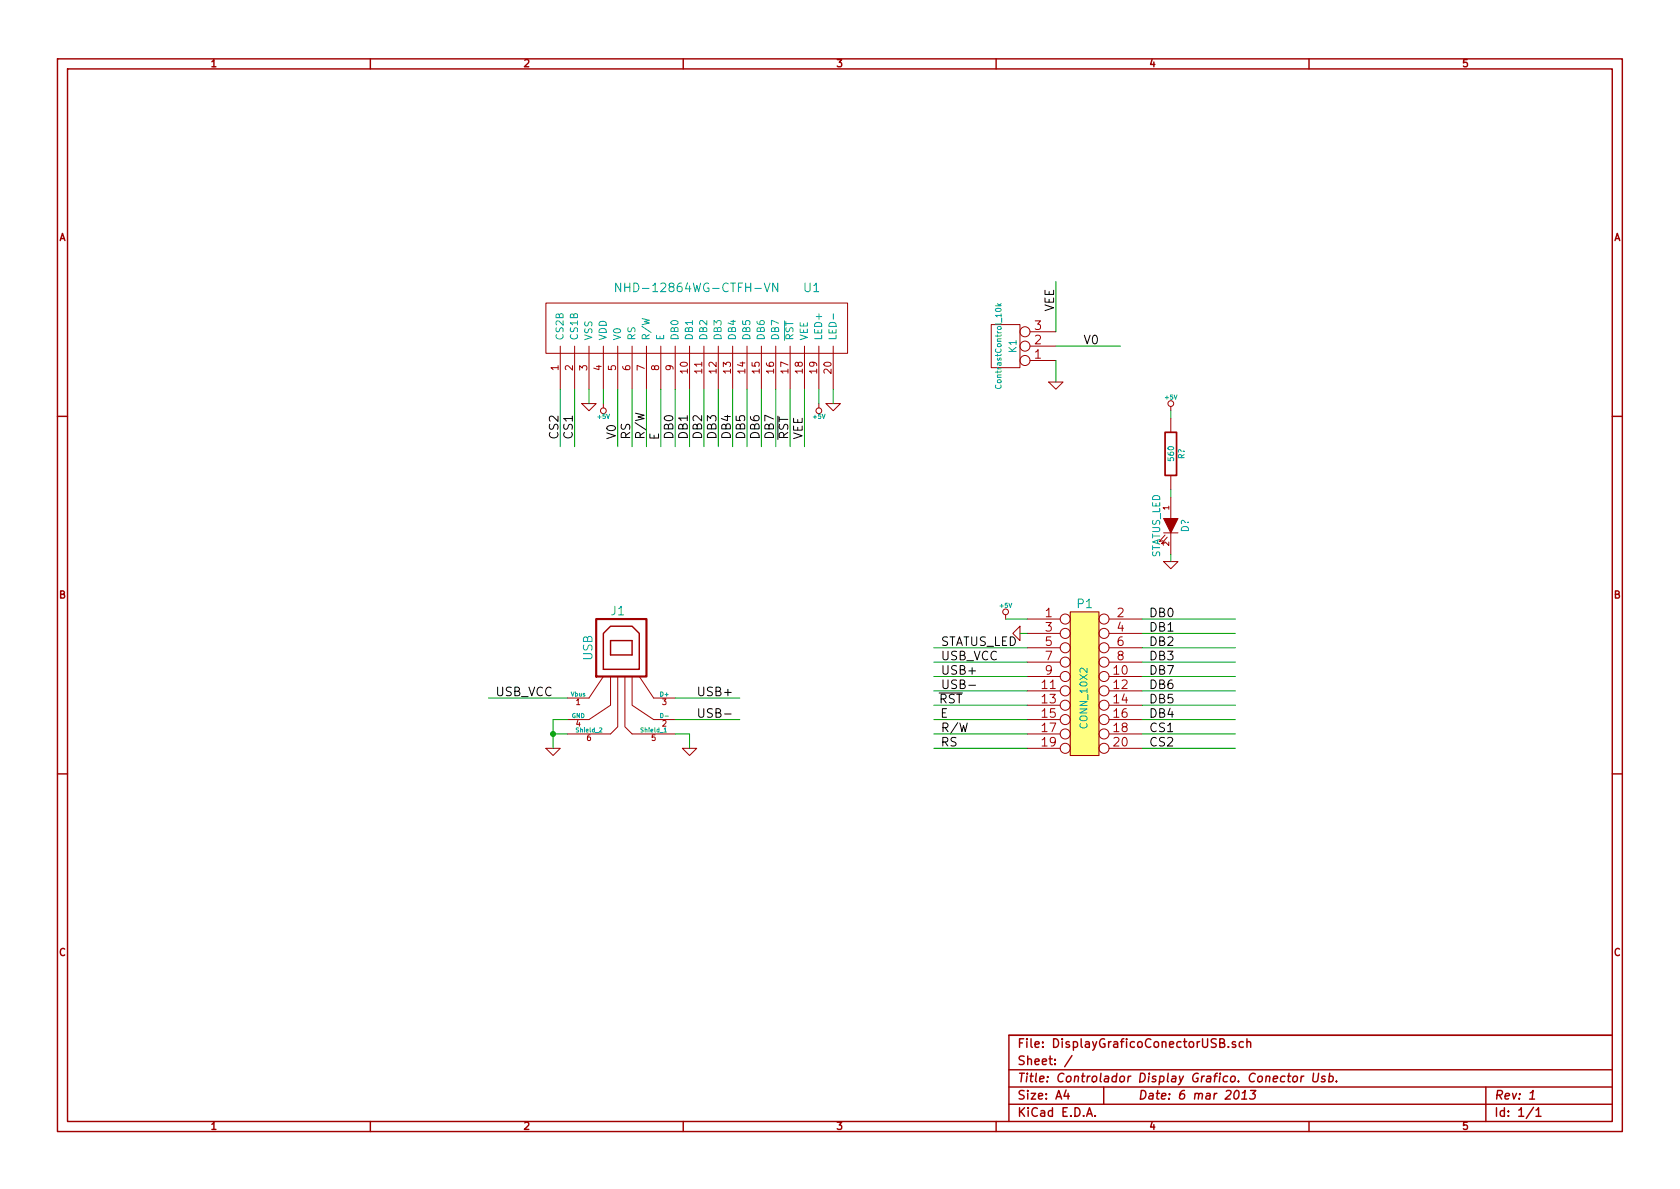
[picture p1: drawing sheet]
<svg xmlns="http://www.w3.org/2000/svg" width="297mm" height="210mm" viewBox="0 0 297 210" stroke-linecap="round" stroke-linejoin="round" font-family="sans-serif">
<g fill="none" stroke="#a00000" stroke-width=".25">
<path d="M10.2 10.4h276.6v189.7h-276.6zM11.9 12.2h273.2v186.1h-273.2zM65.5 10.4v1.8M120.8 10.4v1.8M176.1 10.4v1.8M231.4 10.4v1.8M10.2 73.6h1.7M285.1 73.6h1.7M107.9 113.3v2.5zM107.9 113.3h3.9zM107.9 115.8h3.9zM107.9 110.7h3.9l1.2 1.3v6.4h-6.3v-6.4z"/>
<path d="M111.8 113.3v2.5zM10.2 136.8h1.7M285.1 136.8h1.7M65.5 198.3v1.8M120.8 198.3v1.8M176.1 198.3v1.8M178.4 189.2h106.7M178.4 195.3h106.7M178.4 192.2h106.7M188.5 192.8l-.4 1h1M188.8 193.3v1.1M189.5 186.7l-1.3 1.9"/>
<path d="M192.1 197.4l.5-1.5 .5 1.5M192.3 197h.7M193.6 197.3v.1M195.1 192.2v3.1M215.7 184.4l.6-.1 .2-.2-.2-.3-.6-.1v1.5h.6l.3-.3a.41 .41 0 0 0-.4-.5M217.2 185.1v.1M218.4 193l.4-.2a.88 .88 0 0 1-.3 1.6l-.3-.3a1.19 1.19 0 0 1 .2-1.1zM218.4 184.3l-.3-.1-.2 .2v.2l.5 .2v.3h-.5M219.5 194.4h.9M219.7 193.3l.5-.5-.2 1.6M219.8 184.3a.48 .48 0 0 0-.6 0v.8l.2 .1 .4-.1M220.5 184.3a.36 .36 0 0 1 .6 .1v.8"/>
<path d="M220.5 183.7v1.5M221.1 192.8h.9l-.5 .6 .3 .1 .1 .2v.4l-.3 .3-.7-.2M227.2 190.4l-.1-.1a.52 .52 0 0 0-.7 .3v.6l.3 .1 .4-.1M227.7 190.3h.5M227.9 189.8l-.1 1.3 .3 .2M228.7 190.4l.3-.1 .4 .1v.6l-.4 .3-.4-.1zM230.1 190.3l-.1 1M230.5 190.3l-.3 .1-.2 .2M231.4 198.3v1.8M232.3 189.8l-.2 1.2 .3 .3h.3l.3-.3 .1-1.2M234.3 190.4l-.3-.1-.3 .3 .2 .2 .3 .1 .1 .2-.2 .2-.5-.1M235 190.4l.5-.1 .2 .3-.1 .6-.2 .1-.5-.1"/>
<path d="M235.1 189.8l-.2 1.5M236.3 191.2v.1M262.7 192.2v6.1M270.4 194.4h.9M270.6 193.3l.5-.5-.2 1.6M271.1 195.8l-1.3 2M271.6 196.3l.4-.4v1.5M271.6 197.4h.9M285.1 183.1h-106.7v15.2"/>
</g>
<g fill="none" stroke="#a00000" stroke-width=".18">
<path d="M96.5 53.6h53.4v8.9h-53.4zM175.3 57.4h5v7.6h-5zM182.1 58.7h4.6M99.1 61.2v7.6M101.6 61.2v7.6M102.9 71.4h2.5l-1.3 1.2zM104.1 61.2v7.6M106.7 71.4v.7M106.7 61.2v7.6M109.2 61.2v7.6M111.8 61.2v7.6M114.3 61.2v7.6"/>
<path d="M116.8 61.2v7.6M119.4 61.2v7.6M121.9 61.2v7.6M124.5 61.2v7.6M127 61.2v7.6M129.5 61.2v7.6M132.1 61.2v7.6M134.6 61.2v7.6M137.2 61.2v7.6M139.7 61.2v7.6M142.2 61.2v7.6M144.8 71.4v.7"/>
<path d="M144.8 61.2v7.6M146 71.4h2.6l-1.3 1.2zM147.3 61.2v7.6M182.1 63.7h4.6M182.1 61.2h4.6M185.4 67.6h2.6l-1.3 1.2zM207 71.9v.7M207 73.9v2.5M205.7 99.3h2.6l-1.3 1.3zM205.7 94.2h2.6M206.4 95l-1 1.1 .6-.1M207 84.1v2.5"/>
<path d="M207 87.9v3.8M207 94.2v3.8M106.7 119.6l-2.6 3.8h-3.8M107.9 113.3h.1M107.9 119.6v5.1l-3.8 2.5h-3.8M109.2 119.6v8.9l-1.3 1.3h-7.6M110.5 119.6v8.9l1.3 1.3h7.6M111.8 119.6v5.1l3.8 2.5h3.8M113 119.6l2.6 3.8h3.8M177.8 108.7v.8M179.1 112l1.2-1.3v2.6zM181.6 109.5h5.9"/>
<path d="M181.6 112h5.9M181.6 114.5h5.9M181.6 117.1h5.9M181.6 119.6h5.9M189.2 108.2h5.1v25.4h-5.1zM196.1 109.5h5.8M196.1 112h5.8M196.1 114.5h5.8M196.1 117.1h5.8M196.1 119.6h5.8M96.5 132.3h2.6l-1.3 1.3zM120.6 132.3h2.6l-1.3 1.3z"/>
<path d="M181.6 127.2h5.9M181.6 129.8h5.9M181.6 132.3h5.9M181.6 122.2h5.9M181.6 124.7h5.9M196.1 127.2h5.8M196.1 129.8h5.8M196.1 132.3h5.8M196.1 122.2h5.8M196.1 124.7h5.8"/>
<circle cx="181.2" cy="58.7" r=".89"/>
<circle cx="106.7" cy="72.6" r=".51"/>
<circle cx="144.8" cy="72.6" r=".51"/>
<circle cx="181.2" cy="61.2" r=".89"/>
<circle cx="181.2" cy="63.7" r=".89"/>
<circle cx="207" cy="71.4" r=".51"/>
<circle cx="177.8" cy="108.2" r=".51"/>
<circle cx="188.3" cy="112" r=".89"/>
<circle cx="188.3" cy="117.1" r=".89"/>
<circle cx="188.3" cy="114.5" r=".89"/>
<circle cx="188.3" cy="109.5" r=".89"/>
<circle cx="188.3" cy="119.6" r=".89"/>
<circle cx="195.2" cy="114.5" r=".89"/>
<circle cx="195.2" cy="119.6" r=".89"/>
<circle cx="195.2" cy="112" r=".89"/>
<circle cx="195.2" cy="117.1" r=".89"/>
<circle cx="195.2" cy="109.5" r=".89"/>
<circle cx="188.3" cy="132.3" r=".89"/>
<circle cx="188.3" cy="129.8" r=".89"/>
<circle cx="188.3" cy="127.2" r=".89"/>
<circle cx="188.3" cy="122.2" r=".89"/>
<circle cx="188.3" cy="124.7" r=".89"/>
<circle cx="195.2" cy="129.8" r=".89"/>
<circle cx="195.2" cy="132.3" r=".89"/>
<circle cx="195.2" cy="127.2" r=".89"/>
<circle cx="195.2" cy="124.7" r=".89"/>
<circle cx="195.2" cy="122.2" r=".89"/>
</g>
<path d="M105.4 109.5h8.9v10.1h-8.9z" fill="none" stroke="#a00000" stroke-width=".38"/>
<path d="M109.8 50.1v1.5l-.9-1.5v1.5M137.5 50.1v1.5l-.9-1.5v1.5M138.7 56.7v3.5M147.3 55.5v1M176 54.1h1M176 54.7a.62 .62 0 0 1 1 .2 .59 .59 0 0 1-1-.1zM176.4 53.7l.3 .4M177 53.7l-.4 .3M176.1 68.1a.47 .47 0 0 0 .3 .6 .47 .47 0 0 0 .6-.4l-.1-.2M106 128.8l.3-.1 .1 .2-.5 .6h.5M117.4 129.5h.5" fill="none" stroke="#00a0a0" stroke-width=".18"/>
<path d="M137.5 73.6v4.1M128.1 126.3h1.2M166 122.5h4.2M171.3 121.2h1.2" fill="none" stroke="#000" stroke-width=".18"/>
<path d="M189.2 108.2h5.1v25.4h-5.1z" fill="#ffff80" stroke="#ffff80" stroke-width=".25"/>
<path d="M206 76.4h2v7.7h-2z" fill="none" stroke="#a00000" stroke-width=".3"/>
<g fill="none" stroke="#00a000" stroke-width=".18">
<path d="M186.7 49.8v8.9M99.1 68.8v10.2M101.6 68.8v10.2M104.1 68.8v2.6M106.7 68.8v2.6M109.2 68.8v10.2M111.8 68.8v10.2M114.3 68.8v10.2M116.8 68.8v10.2M119.4 68.8v10.2M121.9 68.8v10.2M124.5 68.8v10.2"/>
<path d="M127 68.8v10.2M129.5 68.8v10.2M132.1 68.8v10.2M134.6 68.8v10.2M137.2 68.8v10.2M139.7 68.8v10.2M142.2 68.8v10.2M144.8 68.8v2.6M147.3 68.8v2.6M186.7 63.7v3.9M186.7 61.2h11.4M207 72.6v1.3"/>
<path d="M207 86.6v1.3M207 98v1.3M165.1 119.6h16.5M165.1 117.1h16.5M165.1 114.5h16.5M177.8 109.5h3.8M180.3 112h1.3M201.9 109.5h16.5M201.9 119.6h16.5M201.9 117.1h16.5M201.9 114.5h16.5M201.9 112h16.5"/>
<path d="M86.4 123.4h13.9M97.8 129.8h2.5M100.3 127.2h-2.5v5.1M119.4 129.8h2.5v2.5M119.4 127.2h11.4M119.4 123.4h11.4M165.1 129.8h16.5M165.1 127.2h16.5M165.1 122.2h16.5M165.1 124.7h16.5M165.1 132.3h16.5M201.9 129.8h16.5"/>
<path d="M201.9 127.2h16.5M201.9 122.2h16.5M201.9 124.7h16.5M201.9 132.3h16.5"/>
</g>
<circle cx="97.8" cy="129.8" r=".41" fill="#00a000" stroke="#00a000" stroke-width=".25"/>
<path d="M205.7 91.7h2.6l-1.3 2.5z" fill="#a00000" stroke="#a00000" stroke-width=".18"/>
<g font-size="2.1" fill="#00a0a0">
<text x="110.7" y="51.7">NHD-12864WG-CTFH-VN</text>
<text x="142.2" y="51.7">U1</text>
<text x="190.5" y="107.6">P1</text>
<text x="108.1" y="108.9">J1</text>
<text x="104.8" y="116.8" transform="rotate(-90 104.8 116.8)">USB</text>
</g>
<g font-size="2.1" fill="#a00000">
<text x="182.9" y="58.4">3</text>
<text x="182.9" y="63.5">1</text>
<text x="182.9" y="61">2</text>
<text x="184.8" y="109.2">1</text>
<text x="184.8" y="111.8">3</text>
<text x="197.5" y="109.2">2</text>
<text x="197.5" y="111.8">4</text>
<text x="184.8" y="114.3">5</text>
<text x="184.8" y="116.8">7</text>
<text x="184.8" y="119.4">9</text>
<text x="197" y="119.4">10</text>
<text x="197.5" y="114.3">6</text>
<text x="197.5" y="116.8">8</text>
<text x="184.3" y="121.9">11</text>
<text x="184.3" y="124.5">13</text>
<text x="197" y="121.9">12</text>
<text x="197" y="124.5">14</text>
<text x="184.3" y="127">15</text>
<text x="184.3" y="129.5">17</text>
<text x="197" y="127">16</text>
<text x="197" y="129.5">18</text>
<text x="184.3" y="132.1">19</text>
<text x="197" y="132.1">20</text>
<text x="179.9" y="185.4">File: DisplayGraficoConectorUSB.sch</text>
<text x="179.9" y="191.5">Title: Controlador Display Grafico. Conector Usb.</text>
<text x="179.9" y="188.4">Sheet: /</text>
<text x="179.9" y="197.6">KiCad E.D.A.</text>
<text x="179.9" y="194.5">Size: A4</text>
<text x="201.2" y="194.5">Date: 6 mar 2013</text>
<text x="264.2" y="194.5">Rev: 1</text>
<text x="264.2" y="197.6">Id: 1/1</text>
</g>
<g font-size="2.1">
<text x="186.4" y="55.3" transform="rotate(-90 186.4 55.3)">VEE</text>
<text x="191.7" y="61">V0</text>
<text x="98.8" y="77.7" transform="rotate(-90 98.8 77.7)">CS2</text>
<text x="101.3" y="77.7" transform="rotate(-90 101.3 77.7)">CS1</text>
<text x="109" y="77.7" transform="rotate(-90 109 77.7)">V0</text>
<text x="111.5" y="77.7" transform="rotate(-90 111.5 77.7)">RS</text>
<text x="114" y="77.7" transform="rotate(-90 114 77.7)">R/W</text>
<text x="116.6" y="77.9" transform="rotate(-90 116.6 77.9)">E</text>
<text x="119.1" y="77.7" transform="rotate(-90 119.1 77.7)">DB0</text>
<text x="121.7" y="77.7" transform="rotate(-90 121.7 77.7)">DB1</text>
<text x="124.2" y="77.7" transform="rotate(-90 124.2 77.7)">DB2</text>
<text x="126.7" y="77.7" transform="rotate(-90 126.7 77.7)">DB3</text>
<text x="129.3" y="77.7" transform="rotate(-90 129.3 77.7)">DB4</text>
<text x="131.8" y="77.7" transform="rotate(-90 131.8 77.7)">DB5</text>
<text x="134.4" y="77.7" transform="rotate(-90 134.4 77.7)">DB6</text>
<text x="136.9" y="77.7" transform="rotate(-90 136.9 77.7)">DB7</text>
<text x="139.4" y="77.7" transform="rotate(-90 139.4 77.7)">RST</text>
<text x="142" y="77.7" transform="rotate(-90 142 77.7)">VEE</text>
<text x="203.4" y="109.2">DB0</text>
<text x="203.4" y="111.8">DB1</text>
<text x="166.4" y="119.4">USB+</text>
<text x="166.4" y="116.8">USB_VCC</text>
<text x="166.4" y="114.3">STATUS_LED</text>
<text x="203.4" y="114.3">DB2</text>
<text x="203.4" y="116.8">DB3</text>
<text x="203.4" y="119.4">DB7</text>
<text x="87.6" y="123.2">USB_VCC</text>
<text x="123.2" y="123.2">USB+</text>
<text x="165.9" y="124.5">RST</text>
<text x="166.4" y="121.9">USB-</text>
<text x="203.4" y="124.5">DB5</text>
<text x="203.4" y="121.9">DB6</text>
<text x="123.2" y="127">USB-</text>
<text x="166.3" y="127">E</text>
<text x="167.1" y="129.5">R/W</text>
<text x="203.4" y="127">DB4</text>
<text x="203.5" y="129.5">CS1</text>
<text x="166.4" y="132.1">RS</text>
<text x="203.5" y="132.1">CS2</text>
</g>
<g font-size="1.8" fill="#a00000">
<text x="37.3" y="11.9">1</text>
<text x="92.7" y="11.9">2</text>
<text x="148" y="11.9">3</text>
<text x="203.3" y="11.9">4</text>
<text x="258.6" y="11.9">5</text>
<text x="10.4" y="42.7">A</text>
<text x="285.3" y="42.7">A</text>
<text x="98.8" y="65.5" transform="rotate(-90 98.8 65.5)">1</text>
<text x="101.3" y="65.5" transform="rotate(-90 101.3 65.5)">2</text>
<text x="103.9" y="65.5" transform="rotate(-90 103.9 65.5)">3</text>
<text x="106.4" y="65.5" transform="rotate(-90 106.4 65.5)">4</text>
<text x="109" y="65.5" transform="rotate(-90 109 65.5)">5</text>
<text x="111.5" y="65.5" transform="rotate(-90 111.5 65.5)">6</text>
<text x="114" y="65.5" transform="rotate(-90 114 65.5)">7</text>
<text x="116.6" y="65.5" transform="rotate(-90 116.6 65.5)">8</text>
<text x="119.1" y="65.5" transform="rotate(-90 119.1 65.5)">9</text>
<text x="121.7" y="66" transform="rotate(-90 121.7 66)">10</text>
<text x="124.2" y="66" transform="rotate(-90 124.2 66)">11</text>
<text x="126.7" y="66" transform="rotate(-90 126.7 66)">12</text>
<text x="129.3" y="66" transform="rotate(-90 129.3 66)">13</text>
<text x="131.8" y="66" transform="rotate(-90 131.8 66)">14</text>
<text x="134.4" y="66" transform="rotate(-90 134.4 66)">15</text>
<text x="136.9" y="66" transform="rotate(-90 136.9 66)">16</text>
<text x="139.4" y="66" transform="rotate(-90 139.4 66)">17</text>
<text x="142" y="66" transform="rotate(-90 142 66)">18</text>
<text x="144.5" y="66" transform="rotate(-90 144.5 66)">19</text>
<text x="147.1" y="66" transform="rotate(-90 147.1 66)">20</text>
<text x="10.4" y="105.9">B</text>
<text x="285.3" y="105.9">B</text>
<text x="10.4" y="169.1">C</text>
<text x="285.3" y="169.1">C</text>
<text x="37.3" y="199.8">1</text>
<text x="92.7" y="199.8">2</text>
<text x="148" y="199.8">3</text>
<text x="203.3" y="199.8">4</text>
<text x="258.6" y="199.8">5</text>
</g>
<g font-size="1.8" fill="#00a0a0">
<text x="99.7" y="60.2" transform="rotate(-90 99.7 60.2)">CS2B</text>
<text x="102.2" y="60.2" transform="rotate(-90 102.2 60.2)">CS1B</text>
<text x="104.8" y="60.2" transform="rotate(-90 104.8 60.2)">VSS</text>
<text x="107.3" y="60.2" transform="rotate(-90 107.3 60.2)">VDD</text>
<text x="109.9" y="60.2" transform="rotate(-90 109.9 60.2)">V0</text>
<text x="112.4" y="60.2" transform="rotate(-90 112.4 60.2)">RS</text>
<text x="114.9" y="60.2" transform="rotate(-90 114.9 60.2)">R/W</text>
<text x="117.5" y="60.2" transform="rotate(-90 117.5 60.2)">E</text>
<text x="120" y="60.2" transform="rotate(-90 120 60.2)">DB0</text>
<text x="122.6" y="60.2" transform="rotate(-90 122.6 60.2)">DB1</text>
<text x="125.1" y="60.2" transform="rotate(-90 125.1 60.2)">DB2</text>
<text x="127.6" y="60.2" transform="rotate(-90 127.6 60.2)">DB3</text>
<text x="130.2" y="60.2" transform="rotate(-90 130.2 60.2)">DB4</text>
<text x="132.7" y="60.2" transform="rotate(-90 132.7 60.2)">DB5</text>
<text x="135.3" y="60.2" transform="rotate(-90 135.3 60.2)">DB6</text>
<text x="137.8" y="60.2" transform="rotate(-90 137.8 60.2)">DB7</text>
<text x="140.3" y="60.2" transform="rotate(-90 140.3 60.2)">RST</text>
<text x="142.9" y="60.2" transform="rotate(-90 142.9 60.2)">VEE</text>
<text x="145.4" y="60.2" transform="rotate(-90 145.4 60.2)">LED+</text>
<text x="148" y="60.2" transform="rotate(-90 148 60.2)">LED-</text>
<text x="179.8" y="62.3" transform="rotate(-90 179.8 62.3)">K1</text>
<text x="210.3" y="94.1" transform="rotate(-90 210.3 94.1)">D?</text>
<text x="205.2" y="98.7" transform="rotate(-90 205.2 98.7)">STATUS_LED</text>
<text x="192.3" y="128.6" transform="rotate(-90 192.3 128.6)">CONN_10X2</text>
</g>
<g font-size="1.4" fill="#00a0a0">
<text x="177.1" y="68.2" transform="rotate(-90 177.1 68.2)">ContrastControl_10k</text>
<text x="207.6" y="81.4" transform="rotate(-90 207.6 81.4)">560</text>
<text x="209.5" y="81.2" transform="rotate(-90 209.5 81.2)">R?</text>
</g>
<g font-size="1.4" fill="#a00000">
<text x="206.8" y="90.2" transform="rotate(-90 206.8 90.2)">1</text>
<text x="206.8" y="96.5" transform="rotate(-90 206.8 96.5)">2</text>
<text x="101.9" y="124.7">1</text>
<text x="117.1" y="124.7">3</text>
<text x="101.9" y="128.5">4</text>
<text x="103.8" y="131.1">6</text>
<text x="115.2" y="131.1">5</text>
<text x="117.1" y="128.5">2</text>
</g>
<g font-size="1.1" fill="#00a0a0">
<text x="206" y="70.7">+5V</text>
<text x="105.7" y="74.1">+5V</text>
<text x="143.8" y="74.1">+5V</text>
<text x="176.8" y="107.5">+5V</text>
<text x="100.9" y="123.2">Vbus</text>
<text x="116.8" y="123.2">D+</text>
<text x="101.1" y="127">GND</text>
<text x="102" y="129.5">Shield_2</text>
<text x="113.4" y="129.5">Shield_1</text>
<text x="116.9" y="127">D-</text>
</g>
</svg>
